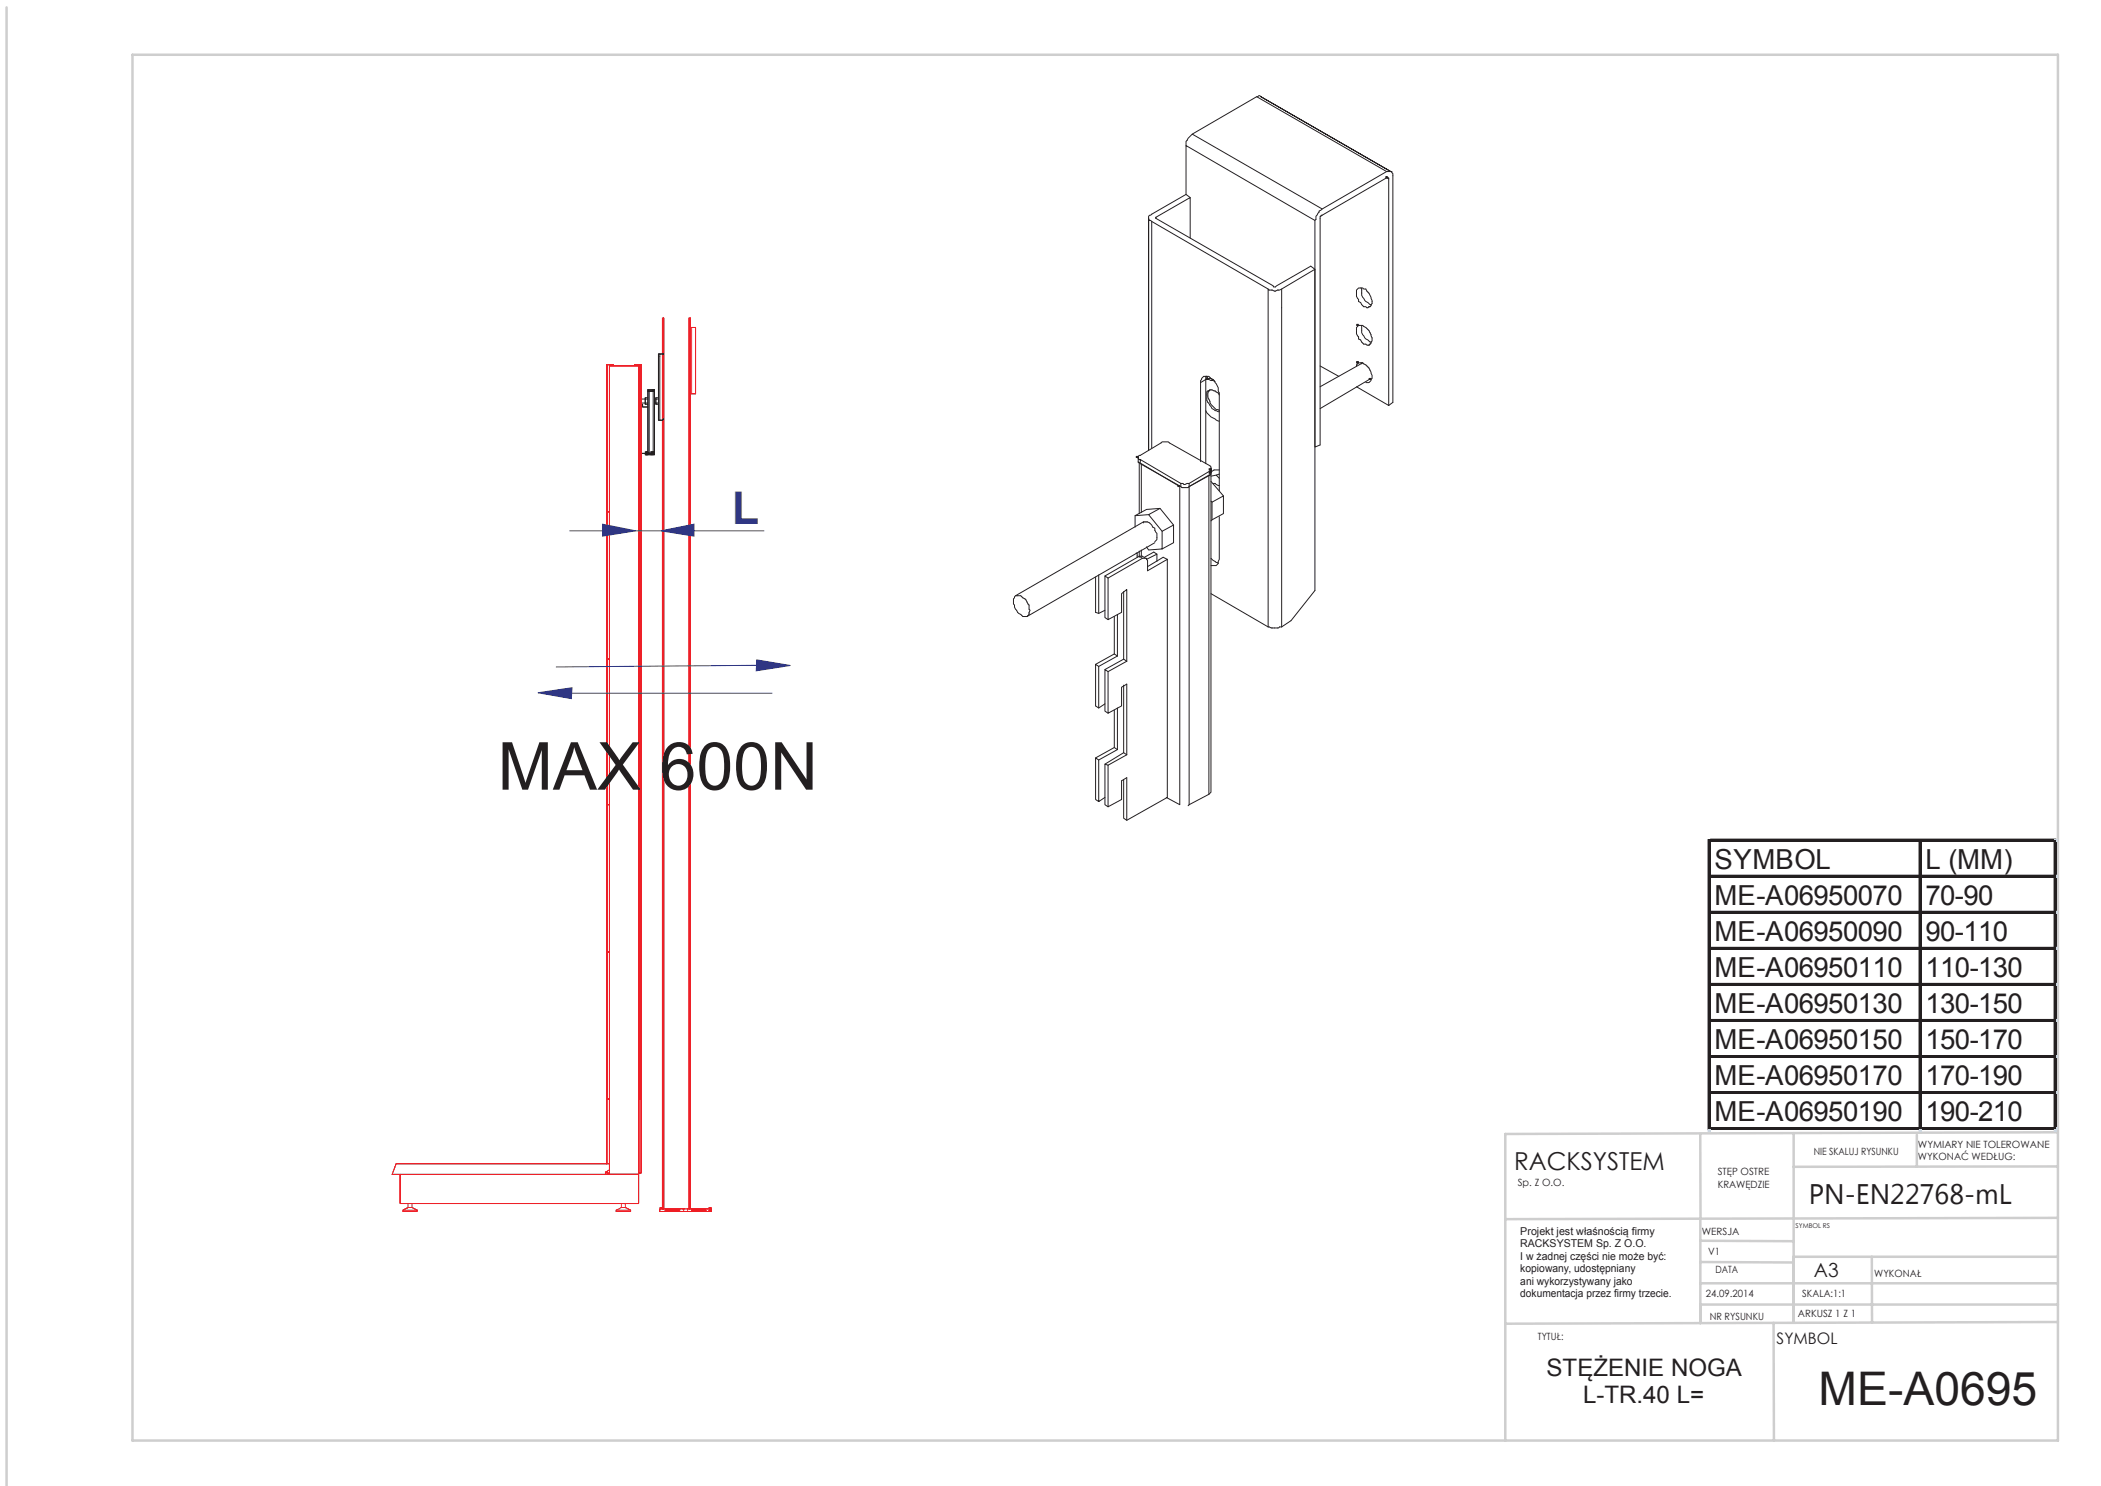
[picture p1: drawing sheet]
<svg xmlns="http://www.w3.org/2000/svg" width="420mm" height="297mm" viewBox="0 0 420 297" stroke-linecap="round" stroke-linejoin="round" font-family="sans-serif">
<g fill="none" stroke="#cecece" stroke-width=".5">
<path d="M1.3 1.5v295.6M26.5 10.9h384.9v277h-384.9zM339.9 226.7v16.9M358.6 226.5v37.9l-.1-13.2M383.2 226.8v6.4M411.3 226.3l-110.4 .3v61.3M411.4 233.1l-52.8 .1M339.9 256.5h71.5M339.9 252.2l18.7 .1M339.9 248l18.7 .1M339.9 243.6v20.8M358.6 251.2h52.8"/>
<path d="M374.2 251.2v13.1M411.4 243.4l-110.5 .3M339.9 260.7h71.5M354.5 264.4l.1 23.5M411.4 264.2l-110.5 .4"/>
</g>
<g fill="none" stroke="#231f20" stroke-width=".2">
<path d="M251.2 19.3l.6-.2 26.2 15.2-25.9-15M237.1 29.1v-.8l1.2-1.5 26 15M237.9 39.5l-.8-.6-7.5 4.3v46.8v-46.4l.2 .5 .4 .2v45.3M238.3 26.8l12.9-7.5 26 15M277 35.5h.6v.2M277 35.3h.4M277.2 34.3l-13.5 7.9v.2l-.6 .8v.6l-.2 .3-25.8-15v9.8M277.2 34.3h1l.2 .4v45.7l-.8 .6M277.6 35.7l-.4-.2-12.9 7.5h-.2v.2h-.2v45.7l-1 .5v-45.3M277.6 35.7v45.3M278 34.3h.2M230.2 44.3l23.3 13.5"/>
<path d="M237.9 47.6v-8.1l-6.8 3.9v.2l23.4 13.5v.3h.5l7-4.2 .9 .6M256.2 57.8l6.7-4v64.2l-4.8 6.1-1.9 1.2zM256.2 57.8l-1.2 .4-.7-.2h-.6l-.2-.2v67.5M271.2 58a1.04 1.04 0 0 1 1.4-.2h.4l.7 .8 .4 1a1.36 1.36 0 0 1 0 1.5l-.6 .4-.5-.2h-.4l-.6-.8-.4-.2v-.5a2.58 2.58 0 0 1-.4-1.8zM272.2 57.6v1.4a3.1 3.1 0 0 0 1.9 1.9M241 75.8h.7l1.2 .5M241 75.8a1.35 1.35 0 0 1 1.5 0M241 75.8v16.9M241 75.8l-1 .7M241.2 75.2h-.2v.6M241.2 75.2v.4M241.2 75.2l.3 .4"/>
<path d="M241.7 78.1l-.2 .4a4.1 4.1 0 0 0 1.2 3l.4 .4h.4l.2 .2M241.7 78.1l-.5 .2v1.1a2.37 2.37 0 0 0 .9 1.8l.2 .5 .6 .4 .8 .2M241.7 78.1l.2-.2 1 .2 .6 .4 .2 .5M242.5 75.8l-.4-.2a.93 .93 0 0 0-1.3-.4h-.2l-.6 .9v16.2M242.5 75.8l.6 .9a1.69 1.69 0 0 1 .4 1.4l.2 .4v19.6M263.9 73.1l3.7 2.1M271.2 65h.4M271.2 64.8h.4M271.2 72.5h1.2M271.2 72.3h.4M271.2 77.3l6.4 3.7M271.6 65h.2z"/>
<path d="M271.6 65h.6M271.6 65l-.4 .5v1.2l.4 .6v.4l.4 .2 .6 .9h.4l.2 .2h.5l.4-.4v-.2M271.6 72.5l-.4 .4v.2M272.2 65a3.1 3.1 0 0 1 2.1 3.2l-.2 .2M272.2 65a3.2 3.2 0 0 0 .8 2.7l.9 .7h.2M272.2 72.5v.2M272.4 72.5a3.5 3.5 0 0 1 1.9 3.1l-.2 .5a.79 .79 0 0 1-1.1 .4M272.4 72.5l-8.5 4.8M273.7 75.6h.4l-10.2 6.1M273.7 75.8h.4M227.1 91.2h.4M227.5 91.2l4.8-2.9h1.3l8.3 4.8a1.64 1.64 0 0 1 .2 1.4v-.8v.2"/>
<path d="M227.5 91.2v.2h-.4M227.7 92.5l8.4 4.7M227.7 92.5v10.2M227.9 91.8h-.2l-.2-.4v1.1h.2M227.9 92.7v-.9l8.2 4.8v.6M235.4 97.2h.4M235.4 97h.4M236.1 96.6h.4l.2 .2 1-.2v.6l-.2 .3h-1.2l-.2-.3M237.7 97.2v63.6l-.2 .2M241 82.1a5.4 5.4 0 0 0 2.7 2.1M241.7 93.9h.4M241.7 95l-4 2.2"/>
<path d="M241.7 94.5h.4v.3M241.9 95h-.2v63.8M241.9 94.1v.9M241.9 95l-4.2 2.2M241.9 94.1l-4.2 2.5M242.1 94.8v63.5l-.4 .5-4 2M242.1 96.2l2.5 2.9M242.1 93.5v.2h-.4M242.1 94.8l-.2 .2M242.1 93.9l-.2 .2M242.5 96.6h.4l.8 .4M243.1 95l-1 .2"/>
<path d="M243.7 94.8l-.6 .2 .6 .6M243.7 93.9h-1l-.6 .4h-.4M202.8 119.3l.2-.2h.4a.79 .79 0 0 1 1.1 .4l.6 .4 .6 1v.9l.2 .2-.2 .4v.4a1.01 1.01 0 0 1-1.6 0l-.7-.4-.6-1v-.5l-.2-.2v-1zM219 115.3v7.1l.6 .2 1.3-.6M219.6 114.9v7.7M221.5 115.5l6.9-3.9h.8l.2 .4v2.1l4-2.3v47.6l-8.2 4.5-.6-.4v-7.7M221.5 115.5v8.3l2.7-1.4v-3.7l1-.9v14.4M221.5 115.5l-.6-.4v8.3l.6 .4M224.6 118.2v13.5M227.1 110.5h.2v.9M227.7 110.1v1.3M227.7 111.2l.7 .4"/>
<path d="M228.2 102.4v-9.7l7.6 4.5v63.6l-2.7-1.4M228.2 109.9v1.3M228.6 104.3a1.55 1.55 0 0 1 1.8 1.1l.5 .2v.4l.4 .6v.8a.66 .66 0 0 1-.4 .9M228.6 104.3l-25.6 14.8M228.6 104.3v.2M229 111.6a1.47 1.47 0 0 0-1.3-.4l-6.8 3.9M229.2 109.3l.4 .6 2.7-.2 2.3-1.2v-3.6l-2.3 1.3v3.5M229.2 111.8l2.1-1v1.4M229.6 102.9l-2.7 .2M230.9 108.5l-25.6 14.7M231.3 110.8l-.7-.5-1.8 1.1M231.9 101.6l-2.3 1.3 2.7 3.3"/>
<path d="M233.4 111.8l-.9-.4-3.1 1.8M234.6 104.9l-2.7-3.3-2.7 .2-2.3 1.3v2.3M242.1 100.2l.2 .2 2.3-1.3v3.6l-2.5 1.4M242.1 111.6l1.4 1M242.1 118.7l11.4 6.6M242.3 100.4v3.5M243.7 103.3v8.5l-.2 .4a.79 .79 0 0 1-1 .8h-.4M221.5 134.2l-.6-.4v8.3l.6 .4M222.8 130.7l-3.8 2.1M222.8 123.2v7.5M222.8 130.7l.6 .4M223.4 122.8v8.3"/>
<path d="M223.4 131.1l-3.8 2.1M224.6 136.9v13.5l-3.7 2.3M224.6 131.7l-3.7 2.1M224.6 131.7l.6 .5M225.2 132.2l-3.7 2v8.3l2.7-1.4v-3.7l1-.7v14.2M253.5 125.3l.6 .2h1.5l.2-.2h.4M220.9 140.7l-1.3 .8-.6-.4v-8.3l.6 .4v8.3M220.9 159.4l-1.3 .8-.6-.4v-8.3l.6 .4v8.3M221.5 152.9v8.3l2.7-1.4v-3.7l1-.7v8.5M221.5 152.9l-.6-.2v8.1l.6 .4M222.8 141.9v7.5l-3.8 2.1M222.8 149.4l.6 .4"/>
<path d="M223.4 141.5v8.3M223.4 149.8l-3.8 2.1M224.6 150.4l.6 .5M225.2 150.9l-3.7 2"/>
</g>
<g fill="#ee2028">
<path d="M132.4 63.6h.3z"/>
<path d="M132.7 63.3v.3h-.3z"/>
<path d="M132.4 63.6h.3v178h-.3z" fill-rule="evenodd"/>
</g>
<path d="M132.4 63.6h.3v178h-.3z" fill="none" stroke="#ee2028" stroke-width=".2"/>
<path d="M132.4 241.6h.3z" fill="#ee1d23" stroke="#ee1d23" stroke-width=".2"/>
<path d="M132.4 241.6h.3" fill="none" stroke="#ee1d23" stroke-width=".2"/>
<g fill="#ee2028">
<path d="M137.7 63.6h.3z"/>
<path d="M137.7 63.6l.3-.3v.3z"/>
<path d="M137.7 63.6h.3v178h-.3z" fill-rule="evenodd"/>
</g>
<path d="M137.7 63.6h.3v178h-.3z" fill="none" stroke="#ee2028" stroke-width=".2"/>
<g fill="#ee1d23" stroke="#ee1d23" stroke-width=".2">
<path d="M137.7 241.6h.3z"/>
<path d="M132.4 241.6h.3z"/>
</g>
<path d="M132.4 241.6h.3M137.7 241.6h.3" fill="none" stroke="#ee1d23" stroke-width=".2"/>
<path d="M132.4 63.6h.3v178h-.3z" fill-rule="evenodd" fill="#ee2028"/>
<path d="M132.4 63.6h.3v178h-.3z" fill="none" stroke="#ee2028" stroke-width=".2"/>
<g fill="#ee2028">
<path d="M132.4 63.6h.3z"/>
<path d="M132.7 63.3v.3h-.3z"/>
<path d="M137.7 63.6h.3z"/>
<path d="M137.7 63.6l.3-.3v.3z"/>
<path d="M137.7 63.6h.3v178h-.3z" fill-rule="evenodd"/>
</g>
<g fill="none" stroke="#ee2028" stroke-width=".2">
<path d="M121.3 72.9h.5v.2v-.2v.2v-.2h-.5v29.4v-29.4h.5h-.5v29.4h.5h-.5zM121.8 73.1v161.6h5.9v-161.6h-5.9h5.9v161.6h-5.9zM121.8 72.9h.8zM126.9 72.9h.8zM137.7 63.6h.3v178h-.3zM138.3 78.7h-.3h1.1M138.3 65.5h-.3h1.1M139.1 65.5h-.8v13.2h.8M139.1 65.5v13.2M121.3 102.3h.5h-.5v29.4v-29.4h.5h-.5v29.4h.5h-.5zM127.9 102.3h-.2h.5v-29.4h-.5h.2v29.4v-29.4h-.2v.2v-.2v.2v-.2h.5v29.4M121.3 131.7h.5h-.5v29.1v-29.1h.5h-.5v29.1h.5h-.5z"/>
<path d="M127.9 131.7h-.2h.5v-29.4h-.5h.2v29.4v-29.4h-.2h.5v29.4M121.3 160.8h.5h-.5v29.4v-29.4h.5h-.5v29.4h.5h-.5zM127.9 160.8h-.2h.5v-29.1h-.5h.2v29.1v-29.1h-.2h.5v29.1M121.3 190.2h.5h-.5v29.4v-29.4h.5h-.5v29.4h.5h-.5zM127.7 190.2h.2v29.4v-29.4h-.2h.5v29.4h-.5h.5v-29.4zM127.9 190.2h-.2h.5v-29.4h-.5h.2v29.4v-29.4h-.2h.5v29.4M121.3 219.6v13v-13h.5zM121.3 219.6h.5M127.9 219.6v14.9h-.2h.5v-14.9v14.9h-.5h.2v-14.9h-.2h.5M79.2 232.6l-.8 2.1h1.6h-1.6l.8-2.1h42.6zM80 234.7h47.7v5.8h-47.7v-5.8h47.7v5.8h-47.7zM121 234.2v.5v-.5l.8-.3z"/>
<path d="M121.3 234.2v.3zM121.3 234.5h.5zM121.3 234.2v.3h.5M80.5 241.9h2.9v.2h-2.9zM80.5 242.1h2.9M81.6 240.5v.8l-1.1 .6a2.26 2.26 0 0 1 2.9 0l-1-.6v-.8M123.2 241.9l1-.6zM123.2 241.9h2.9v.2h-2.9zM123.2 242.1h2.9M124.2 240.5v.8a2.6 2.6 0 0 1 1.9 .6l-1.1-.6v-.8"/>
</g>
<g fill="#ee1d23" stroke="#ee1d23" stroke-width=".2">
<path d="M137.7 241.6h.3z"/>
<path d="M133 241.6h2.9v.5h-2.9z" fill-rule="evenodd"/>
<path d="M138.3 241.6h2.9v.5h-2.9z" fill-rule="evenodd"/>
</g>
<g fill="none" stroke="#ee1d23" stroke-width=".2">
<path d="M131.9 241.6h1.1M131.9 241.3h.5M132.4 241.6h-.5v.5h.5M132.4 242.1h9.8M132.4 241.6h.6M132.4 242.1h.6M133 241.6h8.4M135.9 241.6h.8v.5h-.8M136.7 241.6h.8v.5h-.8M137.5 241.6h.8M137.7 241.6h.3M141.2 241.6h1"/>
<path d="M141.4 242.1h.8M141.7 241.6h.5M141.7 241.9h.5M141.7 241.3h.5M142.2 241.6v.5"/>
</g>
<g fill="none" stroke="#231f20" stroke-width=".2">
<path d="M129 79.5v1.3M129.5 77.9v.3zM129.5 79.5h-.5v.3h-.8M129.5 79.8h-.5v.7h-.8M129.5 77.9h1.1v.3h-1.1M129.5 78.2h1.3M129.5 77.9h1.3M129.5 77.9v.3M129.8 78.2h1M130.3 77.9h.5M130.6 77.9h.2v.3h-.2v12.4h-.8M130.8 78.2v12.4z"/>
<path d="M130.8 78.2h-1.3v12.4v-12.4h.3v12.4h-.3h1.3h-2.6M130.8 77.9v.3M131.1 79.5v1.3M131.6 79.5h-.5v.3h-.3M131.6 79.8h-.5v.7h-.3M131.6 70.7h1.1h-.8v13.3h.5l.3-.3-.3 .3h-.8zM131.9 70.7h-.3v13.3h.3M128.2 80.8h.3v.5h1M129 90.9h1.8h-.8M129 90.4h.5M129.5 90.6v.3zM129.5 90.6h1.1v.3h-1.1z"/>
<path d="M129.5 80.5h-.5v.3h.5M130 90.4h.8M130.8 90.6v.3zM131.6 80.5h-.5v.3h.5"/>
</g>
<path d="M113.8 106.1h6.7M127.1 106.1h5M138.7 106.1h14.1" fill="none" stroke="#2c3695" stroke-width=".2"/>
<path d="M120.5 104.8l6.6 1.3-6.6 1.1z" fill="#2c3695"/>
<path d="M120.5 104.8l6.6 1.3-6.6 1.1z" fill="none" stroke="#2c3695" stroke-width=".2"/>
<path d="M132.1 106.1l6.6-1.3v2.4z" fill="#2c3695"/>
<path d="M132.1 106.1l6.6-1.3v2.4z" fill="none" stroke="#2c3695" stroke-width=".2"/>
<path d="M107.5 138.5l6.8-1-.1 2.1z" fill="#2c3695"/>
<path d="M107.5 138.5l6.8-1-.1 2.1zM113.7 138.6h40.7" fill="none" stroke="#2c3695" stroke-width=".2"/>
<path d="M151.3 131.9l6.7 1.1-6.8 1.1z" fill="#2c3695"/>
<path d="M151.3 131.9l6.7 1.1-6.8 1.1zM151.9 133l-40.8 .3" fill="none" stroke="#2c3695" stroke-width=".2"/>
<g fill="#cdd7e0">
<path d="M341.4 167.7h.5z" fill-rule="evenodd"/>
<path d="M383.6 167.7h.4z" fill-rule="evenodd"/>
</g>
<path d="M341.9 167.7h69.1" fill="none" stroke="#231f20" stroke-width=".2"/>
<path d="M341.9 167.9h69.1" fill="none" stroke="#231f20" stroke-width=".42"/>
<path d="M410.6 167.7h.4z" fill-rule="evenodd" fill="#cdd7e0"/>
<path d="M341.4 167.7v58.1M341.9 174.9h69.1M383.6 168.1v57.7M410.6 168.1v57.7M341.9 182.1h69.1M341.9 189.3h69.1M341.9 196.5h69.1M341.9 203.8h69.1M341.9 211h69.1M341.9 218.2h69.1M341.9 225.4h69.1" fill="none" stroke="#231f20" stroke-width=".2"/>
<path d="M341.7 167.7v58.1M341.9 175.1h69.1M383.8 168.1v57.7M410.8 168.1v57.7M341.9 182.3h69.1M341.9 189.5h69.1M341.9 196.8h69.1M341.9 204h69.1M341.9 211.2h69.1M341.9 218.4h69.1M341.9 225.6h69.1" fill="none" stroke="#231f20" stroke-width=".42"/>
<path d="M341.4 225.8v.4" fill="none" stroke="#cdd7e0" stroke-width=".2"/>
<path d="M341.4 225.8h.5v.4h-.5z" fill-rule="evenodd" fill="#cdd7e0"/>
<path d="M383.6 225.8v.4" fill="none" stroke="#cdd7e0" stroke-width=".2"/>
<path d="M383.6 225.8h.4v.4h-.4z" fill-rule="evenodd" fill="#cdd7e0"/>
<path d="M410.6 225.8v.4" fill="none" stroke="#cdd7e0" stroke-width=".2"/>
<path d="M410.6 225.8h.4v.4h-.4z" fill-rule="evenodd" fill="#cdd7e0"/>
<path d="M411 167.7h.4" fill="none" stroke="#cdd7e0" stroke-width=".2"/>
<path d="M411 167.7h.4v.4h-.4z" fill-rule="evenodd" fill="#cdd7e0"/>
<path d="M411 174.9h.4" fill="none" stroke="#cdd7e0" stroke-width=".2"/>
<path d="M411 174.9h.4v.4h-.4z" fill-rule="evenodd" fill="#cdd7e0"/>
<path d="M411 182.1h.4" fill="none" stroke="#cdd7e0" stroke-width=".2"/>
<path d="M411 182.1h.4v.5h-.4z" fill-rule="evenodd" fill="#cdd7e0"/>
<path d="M411 189.3h.4" fill="none" stroke="#cdd7e0" stroke-width=".2"/>
<path d="M411 189.3h.4v.5h-.4z" fill-rule="evenodd" fill="#cdd7e0"/>
<path d="M411 196.5h.4" fill="none" stroke="#cdd7e0" stroke-width=".2"/>
<path d="M411 196.5h.4v.5h-.4z" fill-rule="evenodd" fill="#cdd7e0"/>
<path d="M411 203.8h.4" fill="none" stroke="#cdd7e0" stroke-width=".2"/>
<path d="M411 203.8h.4v.4h-.4z" fill-rule="evenodd" fill="#cdd7e0"/>
<path d="M411 211h.4" fill="none" stroke="#cdd7e0" stroke-width=".2"/>
<path d="M411 211h.4v.4h-.4z" fill-rule="evenodd" fill="#cdd7e0"/>
<path d="M411 218.2h.4" fill="none" stroke="#cdd7e0" stroke-width=".2"/>
<path d="M411 218.2h.4v.4h-.4z" fill-rule="evenodd" fill="#cdd7e0"/>
<path d="M411 225.4h.4" fill="none" stroke="#cdd7e0" stroke-width=".2"/>
<path d="M411 225.4h.4v.4h-.4z" fill-rule="evenodd" fill="#cdd7e0"/>
<text font-size="13.2" fill="#231f20" x="99.5" y="157.8">MAX 600N</text>
<text font-size="9.3" fill="#231f20" x="363.5" y="280.7">ME-A0695</text>
<text font-size="9" fill="#2c3695" x="146.3" y="104.8">L</text>
<text font-size="5.6" fill="#231f20" x="361.6" y="240.6">PN-EN22768-mL</text>
<g font-size="5.5" fill="#231f20">
<text x="342.7" y="173.6">SYMBOL</text>
<text x="384.9" y="173.6">L (MM)</text>
<text x="342.7" y="180.9">ME-A06950070</text>
<text x="384.9" y="180.9">70-90</text>
<text x="342.7" y="188.1">ME-A06950090</text>
<text x="384.9" y="188.1">90-110</text>
<text x="342.7" y="195.3">ME-A06950110</text>
<text x="384.9" y="195.3">110-130</text>
<text x="342.7" y="202.5">ME-A06950130</text>
<text x="384.9" y="202.5">130-150</text>
<text x="342.7" y="209.7">ME-A06950150</text>
<text x="384.9" y="209.7">150-170</text>
<text x="342.7" y="216.9">ME-A06950170</text>
<text x="384.9" y="216.9">170-190</text>
<text x="342.7" y="224.1">ME-A06950190</text>
<text x="384.9" y="224.1">190-210</text>
</g>
<text font-size="4.9" fill="#231f20" x="302.7" y="233.8">RACKSYSTEM</text>
<g font-size="4.8" fill="#231f20">
<text x="309.2" y="275.1">STĘŻENIE NOGA</text>
<text x="316.5" y="280.5">L-TR.40 L=</text>
</g>
<text font-size="3.9" fill="#231f20" x="362.6" y="255.3">A3</text>
<text font-size="3.2" fill="#231f20" x="355.2" y="268.7">SYMBOL</text>
<g font-size="2.2" fill="#231f20">
<text x="303.9" y="246.8">Projekt jest właśnością firmy</text>
<text x="303.9" y="249.3">RACKSYSTEM Sp. Z O.O.</text>
<text x="303.9" y="251.8">I w żadnej części nie może być:</text>
<text x="303.9" y="254.3">kopiowany, udostępniany</text>
<text x="303.9" y="256.8">ani wykorzystywany jako</text>
<text x="303.9" y="259.3">dokumentacja przez firmy trzecie.</text>
</g>
<g font-size="2" fill="#231f20">
<text x="362.6" y="230.8">NIE SKALUJ RYSUNKU</text>
<text x="383.4" y="229.4">WYMIARY NIE TOLEROWANE</text>
<text x="383.4" y="231.9">WYKONAĆ WEDŁUG:</text>
<text x="303.4" y="237">Sp. Z O.O.</text>
<text x="343.4" y="234.9">STĘP OSTRE</text>
<text x="343.4" y="237.4">KRAWĘDZIE</text>
<text x="340.2" y="246.8">WERSJA</text>
<text x="341.5" y="250.8">V1</text>
<text x="342.9" y="254.3">DATA</text>
<text x="374.7" y="255.2">WYKONAŁ</text>
<text x="341" y="259.2">24.09.2014</text>
<text x="341.8" y="263.7">NR RYSUNKU</text>
<text x="359.4" y="263.3">ARKUSZ 1 Z 1</text>
<text x="360.3" y="259.2">SKALA:1:1</text>
<text x="307.4" y="267.9">TYTUŁ:</text>
</g>
<text font-size="1.3" fill="#231f20" x="358.9" y="245.5">SYMBOL RS</text>
</svg>
